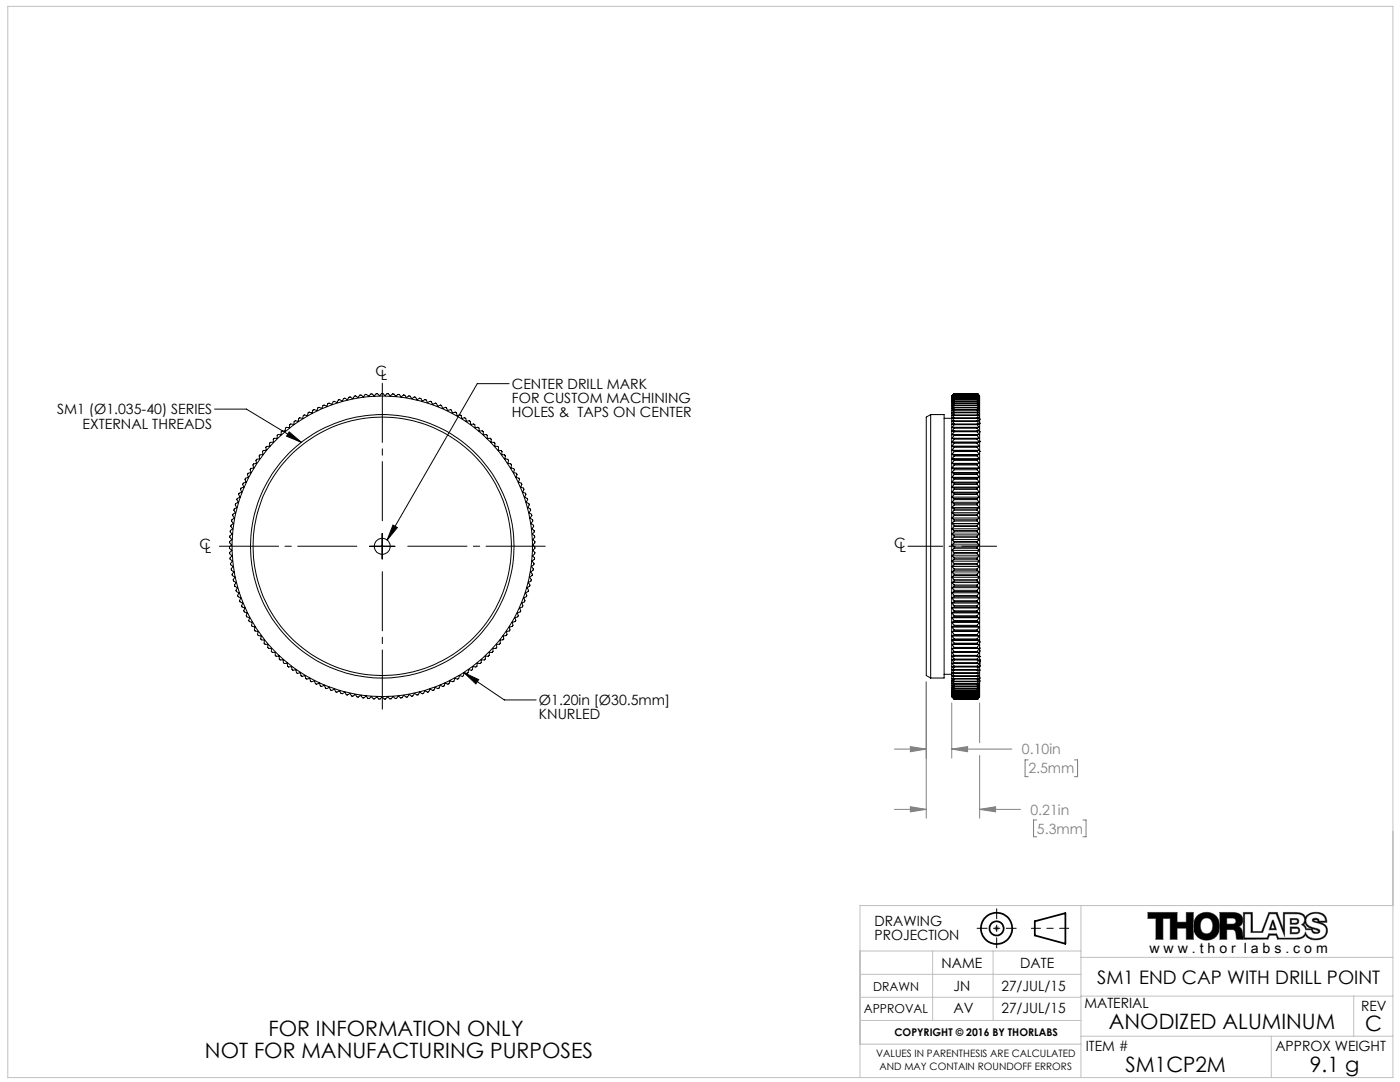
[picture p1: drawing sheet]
<svg xmlns="http://www.w3.org/2000/svg" width="279mm" height="216mm" viewBox="0 0 279 216" stroke-linecap="round" stroke-linejoin="round" font-family="sans-serif">
<g fill="none" stroke="#000" stroke-width=".35">
<path d="M206.5 183.8l6.1-1.6v6.1l-6.1-1.6z"/>
<circle cx="198.9" cy="185.2" r="3.1"/>
<circle cx="198.9" cy="185.2" r="1.4"/>
</g>
<g fill="none" stroke="#808080" stroke-width=".2">
<path d="M184.9 136.1v27.2M178.5 149.5h6.4M181.7 149l3.2 .5-3.2 .5zM189.9 149.5l3.2-.5v1zM189.9 140.3v11M189.9 149.5h12M195.5 140.3v7.9M195.5 150.7v12.6M205.2 151.6h-.6v3.4h.6M214.4 151.6h.7v3.4h-.7M178.5 161.5h6.4M181.7 161l3.2 .5-3.2 .5z"/>
<path d="M195.5 161.5l3.2-.5v1zM195.5 161.5h8.2M206.9 163.6h-.6v3.4h.6M216.1 163.6h.6v3.4h-.6M198.4 185.2h1M198.5 184.9l.7 .7M198.9 184.7v1M199.2 184.9l-.7 .7M229.1 182.1h5.8v1.9h1.8v-1.9h1.5v5.3h-1.5v-2.2h-1.8v2.2h-1.4v-4.1h-1.4v4.1h-1.4v-4.1h-1.6zM239 182.7a2.7 2.7 0 0 1 3.2-.3 2.7 2.7 0 0 1 1.2 3 2.65 2.65 0 0 1-3.2 2.1 2.65 2.65 0 0 1-2-3.3l.2-.6zM239.9 183.5a1.21 1.21 0 0 1 1.3-.3 1.21 1.21 0 0 1 .8 1.1 1.49 1.49 0 0 1-1.2 2 1.69 1.69 0 0 1-.9-2.8zM244.8 183.2h1.2a.61 .61 0 0 1 .7 .6 .61 .61 0 0 1-.7 .6h-1.2z"/>
<path d="M247.2 184.9a1.46 1.46 0 0 0 .8-1.6 1.46 1.46 0 0 0-1.3-1.2h-3.2v5.3h1.3v-1.9h1.3a1.71 1.71 0 0 1 .6 1.7l.1 .2h1.3M247.2 184.9a2.41 2.41 0 0 1 .9 2.2v.3M247.2 184.9h.1M248.4 182.4h1.3v3.7h2.3l1.4-3.7h1.3l1.7 4.4v-4.4h2.2a1.26 1.26 0 0 1 1.4 .3 1.26 1.26 0 0 1 .1 1.5l-.4 .3a1.2 1.2 0 0 1 .9 1h1.2a.86 .86 0 0 0 .7 .8 .86 .86 0 0 0 .9-.5l-.1-.3a5.9 5.9 0 0 1-2.5-1.2 1.4 1.4 0 0 1 1.3-2 1.84 1.84 0 0 1 2.4 1.5h-1.2a.73 .73 0 0 0-.6-.6 .73 .73 0 0 0-.8 .4l.1 .3a5.7 5.7 0 0 1 2.5 1.1 1.59 1.59 0 0 1-1.5 2.3 2.11 2.11 0 0 1-2.5-1.4 1.54 1.54 0 0 1-1.8 1.3h-3.5l-.4-.9h-1.6l-.3 .8h-4.5zM253.9 183.6h.2l.6 1.9h-1.4zM254 184.1l.4 1.2h-.8zM257.5 183.3h1.1a.58 .58 0 0 1 .6 .6 .58 .58 0 0 1-.6 .5h-1.1zM257.5 185h1.2a.69 .69 0 0 1 .7 .6 .69 .69 0 0 1-.7 .7h-1.2zM257.7 183.5l1.1 .1 .1 .4-.4 .2h-.8zM257.7 185.2h1a.43 .43 0 0 1 .5 .5 .43 .43 0 0 1-.5 .4h-1zM260.5 184.1a1.57 1.57 0 0 0 1.4 1.2h-1.2l-.5-.8zM262 185.3l1.1 .5a.61 .61 0 0 1-.7 .3 .61 .61 0 0 1-.4-.6z"/>
<path d="M262.1 183.6a.52 .52 0 0 1 .9 .4zM263.3 184h.1M263.3 184h1.5a1.84 1.84 0 0 0-2.2-2 2.32 2.32 0 0 0-2.1 1.1 1.76 1.76 0 0 0-2.1-1h-2.3v3.3l-1.2-3.3h-1.7l-1.4 3.8h-1.8l-.1-3.8h-1.8v5.3M263.3 184a1.71 1.71 0 0 1 1.7 1.8 1.71 1.71 0 0 1-1.7 1.7 2.53 2.53 0 0 1-2.8-1 1.59 1.59 0 0 1-1.6 .9h-3.9l-.3-.8h-1.3l-.4 .8h-4.9"/>
</g>
<path d="M71.2 109h-27.4M76.3 103.9v-27.4M76.3 114.1v27.4M81.4 109h27.4" fill="none" stroke="#000" stroke-width=".2" stroke-dasharray="15.2 1.3 1.3 1.3" stroke-dashoffset="3.4"/>
<path d="M101.6 76.6h-6.3l-18 31.2M42.8 81.6h6.4l10.9 6.7M57.7 86.2l2.4 2.1-2.9-1.3zM73.7 109h5.1M76.3 106.5v5M78.4 104.8l.9 .5-2 2.5zM92.6 134.2l2.9 1.4-.5 .9zM92.6 134.2l8 5.5h6.4" fill="none" stroke="#000" stroke-width=".2"/>
<path d="M205.8 185.2h7.5" fill="none" stroke="#000" stroke-width=".2" stroke-dasharray="15.2 1.3 1.3 1.3" stroke-dashoffset="13.4"/>
<path d="M195 185.2h7.8M198.9 181.3v7.8" fill="none" stroke="#000" stroke-width=".2" stroke-dasharray="15.2 1.3 1.3 1.3" stroke-dashoffset="13.2"/>
<g fill="none" stroke="#c0c0c0" stroke-width=".2">
<path d="M1.6 1.3h276.4v213.7h-276.4zM171.6 189.8h44.1M171.6 199h44.1M171.6 194.4h44.1M186.1 189.8v13.8M198.2 189.8v13.8M215.7 198.8h62.3M215.7 180.7v34.3M215.7 191h62.3M270.2 198.8v8M278 180.7h-106.4v34.3M171.6 203.6h44.1"/>
<path d="M171.6 208.4h44.1M215.7 206.8h62.3M253.7 206.8v8.2"/>
</g>
<path d="M240 183.5a1.27 1.27 0 0 1 1.5-.2 1.27 1.27 0 0 1 .5 1.4 1.28 1.28 0 0 1-.6 1.5 1.28 1.28 0 0 1-1.5-.3 2.12 2.12 0 0 1 .1-2.4zM239 182.7a2.83 2.83 0 0 0-.6 3.4 2.83 2.83 0 0 0 3.2 1.4 2.79 2.79 0 0 0 1.7-3.7 2.79 2.79 0 0 0-3.7-1.5zM229.1 182.1h5.8v1.9h1.8v-1.9h1.5v5.3h-1.5v-2.2h-1.8v2.2h-1.4v-4.1h-1.4v4.1h-1.4v-4.1h-1.6zM243.5 182.1h2.7a1.53 1.53 0 0 1 1.7 .9 1.53 1.53 0 0 1-.7 1.9l.5 .4 .2 .3 .2 1.8h-1.3l-.2-1.4-.5-.5h-1.3v1.9h-1.3zM244.8 183.2v1.2h1.4l.4-.4v-.5l-.3-.3zM262.1 183.6h.5a.24 .24 0 0 1 .3 0 .24 .24 0 0 1 0 .3l-.6-.1zM260.5 184.1a1.57 1.57 0 0 0 1.4 1.2h-1.2l-.2-.5a.4 .4 0 0 1 0-.7zM248.1 182.1v5.3h4.9l.4-.8h1.3l.3 .8h3.9a1.64 1.64 0 0 0 1.6-.9 2.71 2.71 0 0 0 3.7 .6 1.66 1.66 0 0 0 .7-1.9 1.66 1.66 0 0 0-1.6-1.2h1.5a1.88 1.88 0 0 0-2.4-2 2.15 2.15 0 0 0-1.9 1.1v-.2a1.84 1.84 0 0 0-2.1-.8h-2.3v3.3l-1.2-3.3h-1.7l-1.4 3.8h-1.8l-.1-3.8zM248.4 182.4h1.3v3.7h2.3l1.4-3.7h1.3l1.7 4.4v-4.4h2.2a1.32 1.32 0 0 1 1.7 1.3l-.1 .4-.5 .4 .2 .1a1.14 1.14 0 0 1 .7 .9h1.2v.4a.85 .85 0 0 0 .9 .4 .85 .85 0 0 0 .7-.6l-.2-.3-.6-.2a2.02 2.02 0 0 1-1.9-1.3 1.53 1.53 0 0 1 1.7-1.7 1.7 1.7 0 0 1 2.1 1.6h-1.2l-.2-.4-.5-.2-.5 .1-.2 .2a.43 .43 0 0 0 .1 .4 .43 .43 0 0 0 .5 .1l.3 .1a1.75 1.75 0 0 1 1.9 1.5 1.83 1.83 0 0 1-2.4 1.7 1.75 1.75 0 0 1-1.8-1.4 1.54 1.54 0 0 1-1.8 1.3h-3.5l-.4-.9h-1.6l-.3 .8h-4.5zM262 185.3l.6 .2a.34 .34 0 0 1 .4 .5l-.4 .1-.4-.2-.2-.2zM253.9 183.6l-.6 1.9h1.4l-.6-1.9zM254 184.1l.4 1.2h-.8zM257.5 183.3h1.4l.3 .3v.5l-.5 .3h-1.2zM257.7 183.5v.7h1l.2-.3-.1-.3zM257.5 185h1.6l.3 .5-.1 .6-.5 .2h-1.3zM257.7 185.2v.9h1.1l.4-.3v-.3l-.3-.3z" fill-rule="evenodd" fill="#000"/>
<path d="M181.2 109h17.7" fill="none" stroke="#000" stroke-width=".2" stroke-dasharray="15.2 1.3 1.3 1.3" stroke-dashoffset="8.3"/>
<path d="M57.7 86.2l2.4 2.1-2.9-1.3zM78.4 104.8l.9 .5-2 2.5zM92.6 134.2l2.9 1.4-.5 .9z" fill="#000"/>
<path d="M181.7 149l3.2 .5-3.2 .5zM189.9 149.5l3.2-.5v1zM181.7 161l3.2 .5-3.2 .5zM195.5 161.5l3.2-.5v1z" fill="#808080"/>
<g fill="none" stroke="#000" stroke-width=".2">
<path d="M190.4 78.5h.1M190.4 78.6h.1M190.4 78.7h.1M190.4 79v.1M190.4 79.2v.1M190.4 79.4v.1M190.4 79.7v.1M190.4 78.5l-.5 .5v60l.5 .5M190.4 78.5h4.6M190.4 78.5v.1M190.4 78.8h.1M190.4 78.6l-.4 .4"/>
<path d="M190.4 78.6l-.4 .5 .4-.4M190.4 78.7l-.4 .5 .4-.4M190.4 78.8l-.4 .5 .4-.3M190.4 79.1l-.4 .5 .4-.4M190.4 79.3l-.4 .5 .4-.4M190.4 79.5l-.4 .5 .4-.3M190.4 79.8l-.4 .5 .4-.2M190.4 79.8h4.6M190.4 79.7h4.6M190.4 79.5h4.6M190.4 79.4h4.6M190.4 79.3h4.6"/>
<path d="M190.4 79.2h4.6M190.4 79.1h4.6M190.4 79h4.6M190.4 78.8h4.6M190.4 78.7h4.6M190.4 78.6h4.6M195 79.7v.1M195 79.4v.1M195 79.2v.1M195 79v.1M195 78.8h.1M195 78.7h.1"/>
<path d="M195 78.5v.1M195 78.5h.1M195 78.5l.5 .5v60l-.5 .5M195 79.8l.4 .5-.4-.2M195 79.5l.4 .5-.4-.3M195 79.3l.4 .5-.4-.4M195 79.1l.4 .5-.4-.4M195 78.8l.4 .5-.4-.3M195 78.7l.4 .5-.4-.4M195 78.6l.4 .5-.4-.4M195 78.6h.1M195 78.6l.4 .4"/>
<path d="M54.6 87.6l.7-.1v-.6l.2-.2h.6v-.6l.2-.1h.6l.1-.6 .1-.1h.6l.1-.6 .2-.1 .6 .1 .1-.6 .2-.1 .6 .1 .1-.6 .2-.1 .6 .1 .1-.6 .2-.1 .6 .1 .3-.6 .7 .1 .1-.6 .3-.1 .6 .2 .1-.5 .2-.1 .6 .2 .3-.6 .2-.1 .5 .3 .2-.6 .3-.1 .5 .3 .3-.6 .7 .2 .3-.5 .3-.1 .5 .3 .3-.5 .2-.1 .5 .4 .3-.5 .2-.1 .6 .4 .3-.6h.3l.4 .3 .4-.5h.2l.5 .4 .4-.5h.2l.5 .4 .4-.5h.2l.5 .4 .4-.4 .2-.1 .4 .5 .5-.5h.2l.4 .5 .5-.5 .2 .1 .4 .4 .5-.4h.2l.4 .5 .4-.4h.3l.3 .5 .5-.4h.3l.3 .5 .5-.3h.2l.4 .6 .5-.4h.2l.3 .6 .5-.4 .3 .1 .3 .5 .5-.3 .3 .1 .2 .5 .5-.2 .3 .1 .2 .5 .7-.2 .3 .6 .6-.3 .2 .1 .2 .6 .7-.2 .3 .6 .6-.2 .2 .1 .2 .6 .6-.1 .3 .6 .7-.1 .1 .1 .1 .6 .7-.1 .2 .1 .1 .6 .6-.1 .2 .1v.6l.6-.1 .3 .1v.6h.6l.2 .1v.6h.6l.2 .1v.6h.7l.1 .2 .1 .6h.6l.1 .1v.6l.7 .1v.7l.6 .1 .2 .1-.1 .7h.6l.2 .2-.1 .6 .6 .1 .2 .2-.1 .5 .6 .2 .1 .2-.1 .6 .6 .1 .1 .2-.1 .6 .6 .1 .1 .2-.2 .6 .6 .1 .1 .3-.2 .5 .6 .2 .1 .2-.2 .6 .6 .2v.3l-.2 .5 .7 .4-.3 .6 .6 .2 .1 .2-.3 .6 .6 .3-.3 .7 .6 .4-.3 .7 .6 .4-.3 .6 .5 .3 .1 .3-.4 .5 .5 .4-.3 .7 .5 .4-.3 .6 .4 .4v.2l-.3 .5 .4 .4v.2l-.4 .5 .5 .4v.2l-.5 .4 .5 .4v.3l-.5 .4 .5 .6-.5 .5 .4 .4-.1 .3-.4 .4 .4 .4-.1 .3-.4 .3 .3 .5v.3l-.5 .3 .4 .5-.1 .2-.5 .4 .3 .5v.2l-.6 .3 .4 .6-.6 .5 .3 .5-.1 .2-.5 .3 .2 .6v.2l-.6 .2 .3 .6-.1 .2-.6 .2 .3 .6-.7 .4 .2 .6-.1 .2-.5 .2 .1 .6-.1 .2-.5 .2 .1 .5-.1 .2-.6 .2 .1 .7-.6 .2v.7l-.6 .2 .1 .6-.2 .2-.6 .1 .1 .6-.1 .2h-.6v.7l-.1 .2h-.6v.7l-.7 .1v.6l-.2 .2h-.6v.6l-.7 .1-.1 .6-.1 .2h-.6l-.1 .5-.2 .2-.6-.1v.6l-.2 .2-.6-.1-.2 .7-.7-.1-.1 .6-.2 .2-.6-.2-.1 .6-.2 .2-.6-.2-.2 .6h-.7l-.2 .5-.2 .1-.6-.1-.4 .6-.6-.2-.4 .7-.6-.3-.3 .7-.6-.2-.4 .6-.7-.3-.4 .6-.6-.3-.3 .6h-.2l-.6-.3-.4 .6-.6-.3-.3 .5h-.3l-.4-.3-.5 .5-.6-.4-.4 .5-.2 .1-.5-.4-.5 .5-.5-.4-.5 .5h-.2l-.4-.5-.5 .5h-.2l-.4-.4-.5 .4h-.2l-.4-.5-.4 .5h-.3l-.4-.5-.4 .4-.3-.1-.3-.4-.5 .4-.2-.1-.4-.5-.7 .4-.4-.5-.5 .3h-.2l-.4-.5-.5 .3-.5-.6-.5 .3h-.2l-.3-.6-.6 .3-.2-.1-.3-.5-.6 .3-.4-.6-.6 .2-.4-.7-.6 .3-.2-.1-.2-.6-.6 .2-.2-.1-.1-.5-.6 .1-.2-.1-.2-.5h-.7l-.2-.6-.6 .2-.2-.1-.2-.7-.6 .1-.2-.7-.7 .1-.2-.7h-.7l-.2-.7-.6 .1-.1-.2-.1-.5h-.6l-.2-.1v-.7l-.6 .1-.2-.2v-.6h-.6l-.1-.2v-.6h-.6l-.2-.2 .1-.6-.7-.1-.1-.2 .1-.6h-.6l-.2-.2 .1-.6-.6-.1-.1-.1 .1-.7-.7-.2 .1-.7-.6-.1-.1-.2 .1-.6-.6-.2 .1-.7-.6-.3 .1-.7-.5-.2-.2-.2 .3-.6-.6-.2-.1-.2 .2-.6-.6-.3 .2-.7-.5-.3-.1-.2 .3-.5-.5-.3-.1-.2 .3-.5-.6-.3v-.3l.3-.5-.5-.3-.1-.2 .4-.5-.5-.4-.1-.1 .4-.6-.6-.5 .4-.6-.5-.4 .4-.6-.5-.5v-.2l.4-.4-.5-.4v-.3l.4-.4-.4-.4v-.3l.4-.4-.4-.4v-.2l.4-.4-.3-.5v-.2l.4-.4-.4-.5 .1-.2 .4-.4-.3-.7 .5-.3-.4-.6 .6-.5-.4-.5 .1-.3 .5-.3-.3-.6 .5-.4-.2-.6 .6-.5-.3-.6 .6-.4-.3-.6 .1-.2 .5-.2-.2-.6 .1-.2 .5-.2-.2-.6 .7-.4-.2-.6 .1-.2 .6-.2-.2-.5 .1-.3 .6-.1-.2-.6 .1-.2 .6-.1v-.8l.6-.1-.1-.7 .1-.1 .6-.2-.1-.6 .2-.1 .6-.1-.1-.6 .1-.2h.6v-.6l.1-.2 .6-.1v-.6l.1-.1 .7-.1zM185.7 82.7h2.7v52.6h-2.7M185.7 82.7v52.6M185.7 82.7l-.8 .5v51.6l.8 .5M188.4 83.5h1.5M190 89l.4 .1v.2M190 88.2l.4 .1M190 89.9h.4M190 90.7l.4 .1M190 91.5l.4 .2M190 92.5l.4 .1M190 93.4l.4 .1"/>
<path d="M190 94.3l.4 .1M190 95.2l.4 .2M190 96.2l.4 .2M190 97.2l.4 .2M190 98.2l.4 .2M190 99.2l.4 .3M190 99.2h5.4M190 98.2h5.4M190 97.2h5.4M190 96.2h5.4M190 95.2h5.4M190 94.3h5.4"/>
<path d="M190 93.4h5.4M190 92.5h5.4M190 91.5h5.4M190 90.7h5.4M190 89.9h5.4M190 89h5.4M190 88.2h5.4M190.4 80.1v.1M190.4 80.4v.1M190.4 80.8v.1M190.4 81.3v.1M190.4 81.7v.1"/>
<path d="M190.4 82.2v.2M190.4 82.8v.1M190.4 83.4v.1M190.4 84v.1M190.4 84.6v.1M190.4 85.3v.1M190.4 86v.1M190.4 86.7v.2M190.4 87.5v.1M190.4 88.3v.1M190.4 89.9v.2M190.4 90.8v.2"/>
<path d="M190.4 91.7v.2M190.4 92.6v.2M190.4 93.5v.2M190.4 94.4v.3M190.4 95.4v.2M190.4 96.4v.3M190.4 97.4v.2M190.4 98.4v.3M190.4 99.5v.2M190.4 80.2l-.4 .5 .4-.3M190.4 80.5l-.4 .6 .4-.3M190.4 80.9l-.4 .6 .4-.2"/>
<path d="M190.4 81.4l-.4 .5 .4-.2M190.4 81.8l-.4 .6 .4-.2M190.4 82.4l-.4 .5 .4-.1M190.4 82.9l-.4 .6 .4-.1M190.4 83.5l-.4 .6 .4-.1M190.4 84.1l-.4 .6 .4-.1M190.4 84.7l-.4 .6h.4M190.4 85.4l-.4 .6h.4M190.4 86.1l-.4 .6h.4M190.4 86.9l-.4 .6h.4M190.4 87.6l-.4 .6M190.4 88.4l-.4 .6"/>
<path d="M190.4 89.3l-.4 .6M190.4 90.1l-.4 .6M190.4 91l-.4 .5M190.4 91.9l-.4 .6M190.4 92.8l-.4 .6M190.4 93.7l-.4 .6M190.4 94.7l-.4 .5M190.4 95.6l-.4 .6M190.4 96.7l-.4 .5M190.4 97.6l-.4 .6M190.4 98.7l-.4 .5M190.4 99.7l-.4 .5"/>
<path d="M190.4 99.7h4.6M190.4 99.5h4.6M190.4 98.7h4.6M190.4 98.4h4.6M190.4 97.6h4.6M190.4 97.4h4.6M190.4 96.7h4.6M190.4 96.4h4.6M190.4 95.6h4.6M190.4 95.4h4.6M190.4 94.7h4.6M190.4 94.4h4.6"/>
<path d="M190.4 93.7h4.6M190.4 93.5h4.6M190.4 92.8h4.6M190.4 92.6h4.6M190.4 91.9h4.6M190.4 91.7h4.6M190.4 91h4.6M190.4 90.8h4.6M190.4 90.1h4.6M190.4 89.9h4.6M190.4 89.3h4.6M190.4 88.4h4.6"/>
<path d="M190.4 88.3h4.6M190.4 87.6h4.6M190.4 87.5h4.6M190.4 86.9h4.6M190.4 86.7h4.6M190.4 86.1h4.6M190.4 86h4.6M190.4 85.4h4.6M190.4 85.3h4.6M190.4 84.7h4.6M190.4 84.6h4.6M190.4 84.1h4.6"/>
<path d="M190.4 84h4.6M190.4 83.5h4.6M190.4 83.4h4.6M190.4 82.9h4.6M190.4 82.8h4.6M190.4 82.4h4.6M190.4 82.2h4.6M190.4 81.8h4.6M190.4 81.7h4.6M190.4 81.4h4.6M190.4 81.3h4.6M190.4 80.9h4.6"/>
<path d="M190.4 80.8h4.6M190.4 80.5h4.6M190.4 80.4h4.6M190.4 80.2h4.6M190.4 80.1h4.6M195 99.5v.2M195 98.4v.3M195 97.4v.2M195 96.4v.3M195 95.4v.2M195 94.4v.3M195 93.5v.2"/>
<path d="M195 92.6v.2M195 91.7v.2M195 90.8v.2M195 89.9v.2M195 88.3v.1M195 87.5v.1M195 86.7v.2M195 86v.1M195 85.3v.1M195 84.6v.1M195 84v.1M195 83.4v.1"/>
<path d="M195 82.8v.1M195 82.2v.2M195 81.7v.1M195 81.3v.1M195 80.8v.1M195 80.4v.1M195 80.1v.1M195 99.7l.4 .5M195 98.7l.4 .5M195 97.6l.4 .6M195 96.7l.4 .5M195 95.6l.4 .6"/>
<path d="M195 94.7l.4 .5M195 93.7l.4 .6M195 92.8l.4 .6M195 91.9l.4 .6M195 91l.4 .5M195 90.1l.4 .6M195 89.3l.4 .6M195 88.4l.4 .6M195 87.6l.4 .6M195 86.9l.4 .6h-.4M195 86.1l.4 .6h-.4M195 85.4l.4 .6h-.4"/>
<path d="M195 84.7l.4 .6h-.4M195 84.1l.4 .6-.4-.1M195 83.5l.4 .6-.4-.1M195 82.9l.4 .6-.4-.1M195 82.4l.4 .5-.4-.1M195 81.8l.4 .6-.4-.2M195 81.4l.4 .5-.4-.2M195 80.9l.4 .6-.4-.2M195 80.5l.4 .6-.4-.3M195 80.2l.4 .5-.4-.3M195.4 89l-.4 .1v.2M195.4 99.2l-.4 .3"/>
<path d="M195.4 98.2l-.4 .2M195.4 97.2l-.4 .2M195.4 96.2l-.4 .2M195.4 95.2l-.4 .2M195.4 94.3l-.4 .1M195.4 93.4l-.4 .1M195.4 92.5l-.4 .1M195.4 91.5l-.4 .2M195.4 90.7l-.4 .1M195.4 89.9h-.4M195.4 88.2l-.4 .1M195.5 88.1h.1"/>
<path d="M195.5 86.2h.1M195.5 90.1h.1M195.5 84.5h.1M195.5 83.6h.1M190 108.7l.4 .4M190 108.7h5.4M190 100.2l.4 .3M190 101.3l.4 .3M190 102.3l.4 .3M190 103.4l.4 .3M190 104.5l.4 .3M190 105.5l.4 .4"/>
<path d="M190 106.6l.4 .4M190 107.7l.4 .4M190 109.8l.4 .4M190 110.9l.4 .4M190 112l.4 .4M190 113l.4 .5M190 114.1l.4 .5M190 115.2l.4 .5M190 116.2l.4 .5M190 117.3l.4 .5M190 118.3l.4 .5M190 119.3l.4 .6"/>
<path d="M190 109.8h5.4M190 107.7h5.4M190 110.9h5.4M190 106.6h5.4M190 112h5.4M190 105.5h5.4M190 113h5.4M190 104.5h5.4M190 114.1h5.4M190 103.4h5.4M190 115.2h5.4M190 102.3h5.4"/>
<path d="M190 116.2h5.4M190 101.3h5.4M190 117.3h5.4M190 100.2h5.4M190 118.3h5.4M190 119.3h5.4M190.4 109.1v.3M190.4 100.5v.3M190.4 101.6v.2M190.4 102.6v.3M190.4 103.7v.3M190.4 104.8v.3"/>
<path d="M190.4 105.9v.2M190.4 107v.2M190.4 108.1v.2M190.4 110.2v.3M190.4 111.3v.3M190.4 112.4v.3M190.4 113.5v.3M190.4 114.6v.2M190.4 115.7v.2M190.4 116.7v.3M190.4 117.8v.2M190.4 118.8v.3"/>
<path d="M190.4 119.9v.2M190.4 109.1h4.6M190.4 109.4h4.6M190.4 100.8l-.4 .5M190.4 101.8l-.4 .5M190.4 102.9l-.4 .5M190.4 104l-.4 .5M190.4 105.1l-.4 .4M190.4 106.1l-.4 .5M190.4 107.2l-.4 .5M190.4 108.3l-.4 .4M190.4 109.4l-.4 .4"/>
<path d="M190.4 110.5l-.4 .4M190.4 111.6l-.4 .4M190.4 112.7l-.4 .3M190.4 113.8l-.4 .3M190.4 114.8l-.4 .4M190.4 115.9l-.4 .3M190.4 117l-.4 .3M190.4 118l-.4 .3M190.4 119.1l-.4 .2M190.4 108.3h4.6M190.4 108.1h4.6M190.4 110.2h4.6"/>
<path d="M190.4 110.5h4.6M190.4 107.2h4.6M190.4 107h4.6M190.4 111.3h4.6M190.4 111.6h4.6M190.4 106.1h4.6M190.4 105.9h4.6M190.4 112.4h4.6M190.4 112.7h4.6M190.4 105.1h4.6M190.4 104.8h4.6M190.4 113.5h4.6"/>
<path d="M190.4 113.8h4.6M190.4 104h4.6M190.4 103.7h4.6M190.4 114.6h4.6M190.4 114.8h4.6M190.4 102.9h4.6M190.4 102.6h4.6M190.4 115.7h4.6M190.4 115.9h4.6M190.4 101.8h4.6M190.4 101.6h4.6M190.4 116.7h4.6"/>
<path d="M190.4 117h4.6M190.4 100.8h4.6M190.4 100.5h4.6M190.4 117.8h4.6M190.4 118h4.6M190.4 118.8h4.6M190.4 119.1h4.6M190.4 119.9h4.6M195 119.9v.2M195 118.8v.3M195 117.8v.2M195 116.7v.3"/>
<path d="M195 115.7v.2M195 114.6v.2M195 113.5v.3M195 112.4v.3M195 111.3v.3M195 110.2v.3M195 109.1v.3M195 108.1v.2M195 107v.2M195 105.9v.2M195 104.8v.3M195 103.7v.3"/>
<path d="M195 102.6v.3M195 101.6v.2M195 100.5v.3M195 119.1l.4 .2M195 118l.4 .3M195 117l.4 .3M195 115.9l.4 .3M195 114.8l.4 .4M195 113.8l.4 .3M195 112.7l.4 .3M195 111.6l.4 .4M195 110.5l.4 .4"/>
<path d="M195 109.4l.4 .4M195 108.3l.4 .4M195 107.2l.4 .5M195 106.1l.4 .5M195 105.1l.4 .4M195 104l.4 .5M195 102.9l.4 .5M195 101.8l.4 .5M195 100.8l.4 .5M195.4 108.7l-.4 .4M195.4 119.3l-.4 .6M195.4 118.3l-.4 .5"/>
<path d="M195.4 117.3l-.4 .5M195.4 116.2l-.4 .5M195.4 115.2l-.4 .5M195.4 114.1l-.4 .5M195.4 113l-.4 .5M195.4 112l-.4 .4M195.4 110.9l-.4 .4M195.4 109.8l-.4 .4M195.4 107.7l-.4 .4M195.4 106.6l-.4 .4M195.4 105.5l-.4 .4M195.4 104.5l-.4 .3"/>
<path d="M195.4 103.4l-.4 .3M195.4 102.3l-.4 .3M195.4 101.3l-.4 .3M195.4 100.2l-.4 .3M188.4 134.5h1.5M190 120.3l.4 .6M190 121.3l.4 .6M190 122.3l.4 .6M190 123.3l.4 .5M190 124.2l.4 .6M190 125.1l.4 .6M190 126l.4 .6"/>
<path d="M190 126.9l.4 .6M190 127.7l.4 .6M190 128.6l.4 .6M190 129.4l.4 .6M190 139l.4 .5M190 120.3h5.4M190 121.3h5.4M190 122.3h5.4M190 123.3h5.4M190 124.2h5.4M190 125.1h5.4M190 126h5.4"/>
<path d="M190 126.9h5.4M190 127.7h5.4M190 128.6h5.4M190 129.4h5.4M190.4 139.5h.1M190.4 120.9v.2M190.4 121.9v.2M190.4 122.9v.2M190.4 123.8v.2M190.4 124.8v.2M190.4 125.7v.2M190.4 126.6v.2"/>
<path d="M190.4 127.5v.2M190.4 128.3v.3h-.4M190.4 129.2v.2M190.4 130v.2M190.4 130.8v.2M190.4 131.5v.2M190.4 132.2v.2M190.4 132.9v.2M190.4 133.6v.1M190.4 134.2v.2M190.4 134.8v.2M190.4 135.4v.1"/>
<path d="M190.4 135.9v.1M190.4 136.4v.1M190.4 136.9v.1M190.4 137.3v.1M190.4 137.7v.1M190.4 138v.1M190.4 138.4h.1M190.4 138.6v.1M190.4 138.9h.1M190.4 139.1h.1M190.4 139.2v.1M190.4 139.3v.1"/>
<path d="M190.4 130.8l-.4-.6h5.4l-.4 .6M190.4 120.1l-.4 .2M190.4 121.1l-.4 .2M190.4 122.1l-.4 .2M190.4 123.1l-.4 .2M190.4 124l-.4 .2M190.4 125l-.4 .1M190.4 125.9l-.4 .1M190.4 126.8l-.4 .1M190.4 127.7h-.4M190.4 129.4h-.4M190.4 131l-.4-.1 .4 .6"/>
<path d="M190.4 131.7h-.4l.4 .5M190.4 132.4l-.4-.1 .4 .6M190.4 133.1l-.4-.1 .4 .6M190.4 133.7l-.4-.1 .4 .6M190.4 134.4l-.4-.2 .4 .6M190.4 135l-.4-.2 .4 .6M190.4 135.5l-.4-.1 .4 .5M190.4 136l-.4-.1 .4 .5M190.4 136.5l-.4-.2 .4 .6M190.4 137l-.4-.3 .4 .6M190.4 137.4l-.4-.2 .4 .5M190.4 137.8l-.4-.3 .4 .5"/>
<path d="M190.4 138.1l-.4-.3 .4 .6M190.4 138.4l-.4-.3 .4 .5M190.4 138.7l-.4-.3 .4 .5M190.4 138.9l-.4-.3 .4 .5M190.4 139.1l-.4-.4 .4 .5M190.4 139.3l-.4-.4 .4 .4M190.4 139.4l-.4-.4 .4 .5M190.4 120.1h4.6M190.4 120.9h4.6M190.4 121.1h4.6M190.4 121.9h4.6M190.4 122.1h4.6"/>
<path d="M190.4 122.9h4.6M190.4 123.1h4.6M190.4 123.8h4.6M190.4 124h4.6M190.4 124.8h4.6M190.4 125h4.6M190.4 125.7h4.6M190.4 125.9h4.6M190.4 126.6h4.6M190.4 126.8h4.6M190.4 127.5h4.6M190.4 127.7h4.6"/>
<path d="M190.4 128.3h4.6M190.4 129.2h4.6M190.4 129.4h4.6M190.4 130h4.6M190.4 130.8h4.6M190.4 131h4.6M190.4 131.5h4.6M190.4 131.7h4.6M190.4 132.2h4.6M190.4 132.4h4.6M190.4 132.9h4.6M190.4 133.1h4.6"/>
<path d="M190.4 133.6h4.6M190.4 133.7h4.6M190.4 134.2h4.6M190.4 134.4h4.6M190.4 134.8h4.6M190.4 135h4.6M190.4 135.4h4.6M190.4 135.5h4.6M190.4 135.9h4.6M190.4 136h4.6M190.4 136.4h4.6M190.4 136.5h4.6"/>
<path d="M190.4 136.9h4.6M190.4 137h4.6M190.4 137.3h4.6M190.4 137.4h4.6M190.4 137.7h4.6M190.4 137.8h4.6M190.4 138h4.6M190.4 138.1h4.6M190.4 138.4h4.6M190.4 138.6h4.6M190.4 138.9h4.6M190.4 139.1h4.6"/>
<path d="M190.4 139.2h4.6M190.4 139.3h4.6M190.4 139.4h4.6M190.4 139.5h4.6M195 139.3v.1M195 139.2v.1M195 139.1h.1M195 138.9h.1M195 138.6v.1M195 138.4h.1M195 138v.1M195 137.7v.1"/>
<path d="M195 137.3v.1M195 136.9v.1M195 136.4v.1M195 135.9v.1M195 135.4v.1M195 134.8v.2M195 134.2v.2M195 133.6v.1M195 132.9v.2M195 132.2v.2M195 131.5v.2M195 130.8v.2"/>
<path d="M195 130v.2M195 129.2v.2M195 128.3v.3h.4M195 127.5v.2M195 126.6v.2M195 125.7v.2M195 124.8v.2M195 123.8v.2M195 122.9v.2M195 121.9v.2M195 120.9v.2M195 139.5h.1"/>
<path d="M195 139.4l.4-.4-.4 .5M195 139.3l.4-.4-.4 .4M195 139.1l.4-.4-.4 .5M195 138.9l.4-.3-.4 .5M195 138.7l.4-.3-.4 .5M195 138.4l.4-.3-.4 .5M195 138.1l.4-.3-.4 .6M195 137.8l.4-.3-.4 .5M195 137.4l.4-.2-.4 .5M195 137l.4-.3-.4 .6M195 136.5l.4-.2-.4 .6M195 136l.4-.1-.4 .5"/>
<path d="M195 135.5l.4-.1-.4 .5M195 135l.4-.2-.4 .6M195 134.4l.4-.2-.4 .6M195 133.7l.4-.1-.4 .6M195 133.1l.4-.1-.4 .6M195 132.4l.4-.1-.4 .6M195 131.7h.4l-.4 .5M195 131l.4-.1-.4 .6M195 129.4h.4M195 127.7h.4M195 126.8l.4 .1M195 125.9l.4 .1"/>
<path d="M195 125l.4 .1M195 124l.4 .2M195 123.1l.4 .2M195 122.1l.4 .2M195 121.1l.4 .2M195 120.1l.4 .2M195 139.5l.4-.5-.4 .5M195.4 129.4l-.4 .6M195.4 128.6l-.4 .6M195.4 127.7l-.4 .6M195.4 126.9l-.4 .6M195.4 126l-.4 .6"/>
<path d="M195.4 125.1l-.4 .6M195.4 124.2l-.4 .6M195.4 123.3l-.4 .5M195.4 122.3l-.4 .6M195.4 121.3l-.4 .6M195.4 120.3l-.4 .6M195.5 132.9h.1M195.5 128.1h.1M195.5 131.7h.1M195.5 129.3h.1M195.5 132h.1M195.5 129.9h.1"/>
<path d="M195.5 132.7h.1M195.5 131h.1M195.5 131.9h.1M195.5 133.7h.1M195.5 135.9h.1M195.5 135.3h.1M195.5 132.3h.1"/>
<circle cx="76.3" cy="109" r="1.58"/>
<circle cx="76.3" cy="109" r="26.3"/>
<circle cx="76.3" cy="109" r="25.8"/>
<circle cx="76.3" cy="109" r="30"/>
</g>
<g font-size="4.2">
<text x="53.6" y="206.8">FOR INFORMATION ONLY</text>
<text x="221.3" y="205.3">ANODIZED ALUMINUM</text>
<text x="272.5" y="205.8">C</text>
<text x="40.9" y="211">NOT FOR MANUFACTURING PURPOSES</text>
<text x="224.6" y="213.9">SM1CP2M</text>
<text x="261.4" y="213.9">9.1 g</text>
</g>
<text font-size="3.7" x="218.9" y="196.4">SM1 END CAP WITH DRILL POINT</text>
<g font-size="2.8">
<text x="75" y="74.9">C</text>
<text x="76" y="75.8">L</text>
<text x="102.2" y="77.6">CENTER DRILL MARK</text>
<text x="11.4" y="82.7">SM1 (Ø1.035-40) SERIES</text>
<text x="102.2" y="80.5">FOR CUSTOM MACHINING</text>
<text x="102.2" y="83.3">HOLES &amp; TAPS ON CENTER</text>
<text x="16.5" y="85.5">EXTERNAL THREADS</text>
<text x="39.8" y="109.5">C</text>
<text x="40.9" y="110.3">L</text>
<text x="178.5" y="109.3">C</text>
<text x="179.5" y="110.1">L</text>
<text x="107.6" y="140.7">Ø1.20in [Ø30.5mm]</text>
<text x="107.6" y="143.6">KNURLED</text>
<text x="174.5" y="184.8">DRAWING</text>
<text x="174.5" y="187.6">PROJECTION</text>
<text x="229.4" y="190.2">w w w . t h o r l a b s . c o m</text>
<text x="187.9" y="193.2">NAME</text>
<text x="190.3" y="197.7">JN</text>
<text x="199.9" y="197.7">27/JUL/15</text>
<text x="203.6" y="193.2">DATE</text>
<text x="190.3" y="202.2">AV</text>
<text x="199.9" y="202.2">27/JUL/15</text>
<text x="216.4" y="201.2">MATERIAL</text>
<text x="271.6" y="201.8">REV</text>
<text x="216.7" y="209.7">ITEM #</text>
<text x="254.5" y="209.7">APPROX WEIGHT</text>
</g>
<g font-size="2.8" fill="#808080">
<text x="203.9" y="150.5">0.10in</text>
<text x="205.2" y="154.3">2.5mm</text>
<text x="205.7" y="162.5">0.21in</text>
<text x="206.9" y="166.3">5.3mm</text>
</g>
<g font-size="2.5">
<text x="174.2" y="197.7">DRAWN</text>
<text x="172.4" y="202.2">APPROVAL</text>
</g>
<text font-size="2.1" x="178.5" y="206.8">COPYRIGHT © 2016 BY THORLABS</text>
<g font-size="2">
<text x="174.8" y="211">VALUES IN PARENTHESIS ARE CALCULATED</text>
<text x="175.5" y="213.5">AND MAY CONTAIN ROUNDOFF ERRORS</text>
</g>
</svg>
